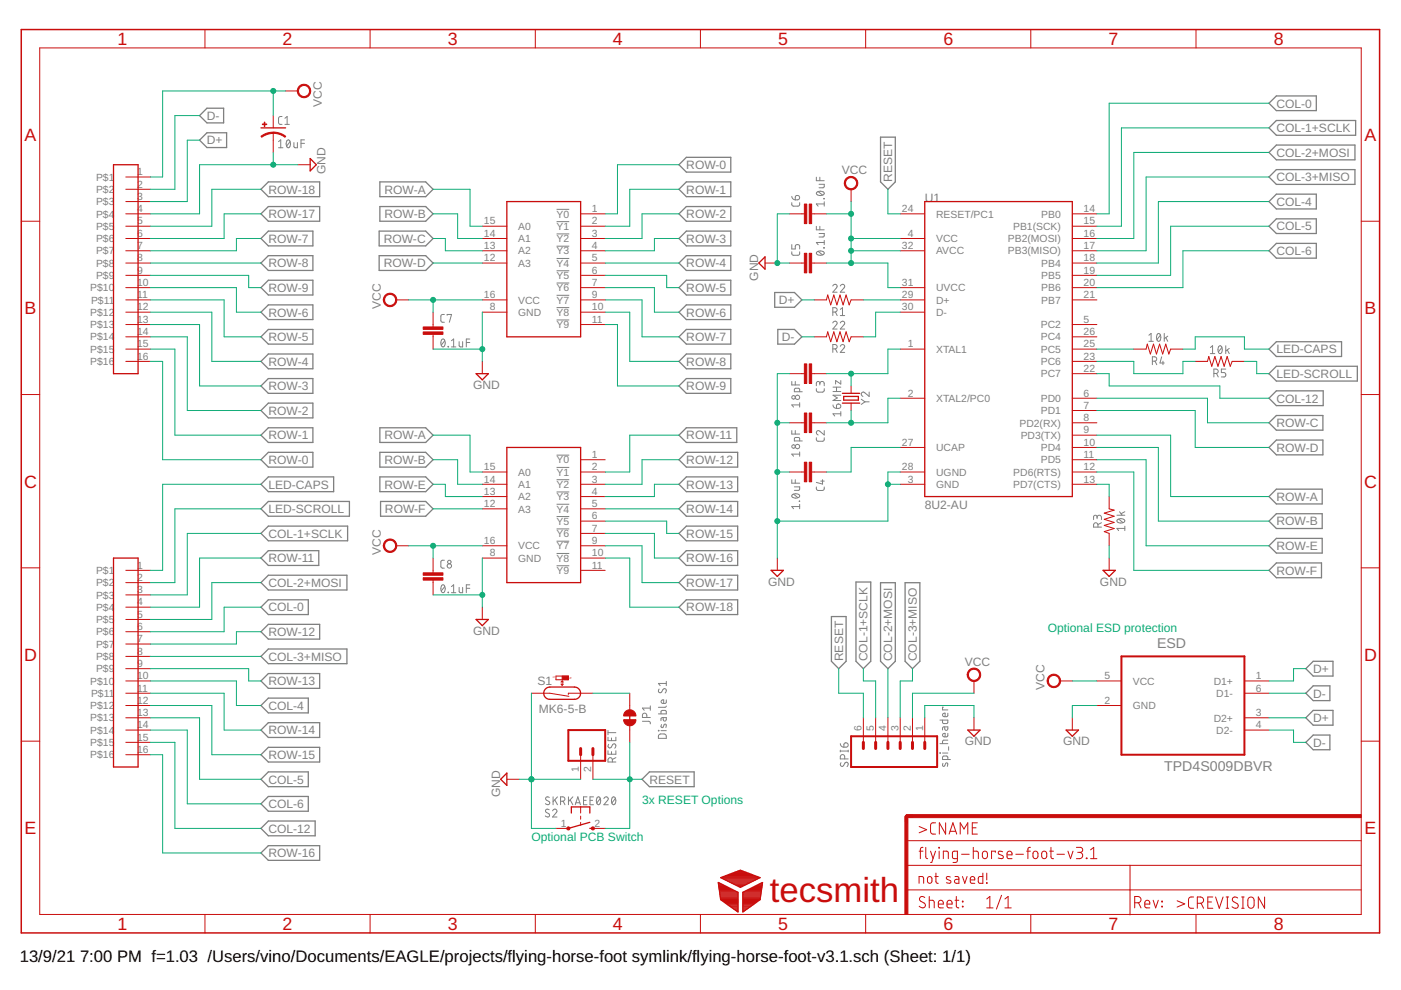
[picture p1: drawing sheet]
<svg xmlns="http://www.w3.org/2000/svg" width="297mm" height="210mm" viewBox="0 0 297 210" stroke-linecap="round" stroke-linejoin="round" font-family="sans-serif">
<g fill="none" stroke="#808080" stroke-width=".21">
<path d="M59.1 30l.4-.3v1.6M59.1 31.3h.9M59.8 24.7h-.5l-.2 .4v1l.2 .3h.5M60.4 26.4h.9M60.4 25.1l.5-.4v1.7M60.9 29.8l.2-.1a.98 .98 0 0 1 0 1.6 1.05 1.05 0 0 1-.2-1.5zM61.5 30l-.7 1M62.3 30.2v1l.3 .1h.5v-1.1M63.8 30.4h.8M64.6 29.7h-.8v1.6M173.1 37.6v.7h1.7M173.7 39.1h1.1l-.1 .5-.1 .2h-.9"/>
<path d="M173.8 37.6v.7M118 44.4h2.7M118 47h2.7M118 49.6h2.7M118 52.2h2.7M118 54.8h2.7M118 57.4h2.7M167.9 53.4v.5l.4 .2h1l.2-.2v-.5M167.9 51.9v.9h.7v-.6a.47 .47 0 0 1 .5-.3 .47 .47 0 0 1 .4 .3v.6M167.9 43v.5l.4 .2h1l.2-.2v-.5M167.9 41.6l.3 .6 .4 .2M168.7 41.6a.48 .48 0 0 1 .8 .1 .48 .48 0 0 1-.4 .7h-.5z"/>
<path d="M173.1 48v.7h1.7M173.2 53.4a1.03 1.03 0 0 1 1.6 .3 .98 .98 0 0 1-1.7 0zM173.2 40.7a1.05 1.05 0 0 1 1.6 .3 .98 .98 0 0 1-1.7 0zM173.5 53.3l.9 .7M173.5 40.6l.9 .8M173.7 49.5h1.1l-.1 .6-.1 .1h-.9M173.8 48v.7M174.7 52.5l.1 .1zM174.7 42.1l.1 .1zM174.8 42.8v.9M174.8 51v.9M174.8 51.4h-1.7l.4 .5"/>
<path d="M174.8 43.2h-1.7l.4 .5M93.7 72l.2-.1a.98 .98 0 0 1 0 1.7 1.03 1.03 0 0 1-.2-1.6zM94.2 66.7h-.5l-.2 .3v1.1l.2 .2h.5M94.3 72.2l-.7 1M94.8 66.8v-.1h.9l-.4 1.6M95 73.4l.1 .2zM95.7 72.2l.5-.3v1.7M95.7 73.6h.9M97.3 72.4l.1 1 .2 .2h.5v-1.2M98.9 72.6h.7M99.6 71.9h-.7v1.7M118 60h2.7"/>
<path d="M118 62.6h2.7M118 65.2h2.7M118 67.8h2.7M176.6 60.6a.46 .46 0 0 1 .6-.3 .46 .46 0 0 1 .2 .7l-.8 1h.9M176.6 68.5a.45 .45 0 0 1 .6-.4 .45 .45 0 0 1 .2 .7l-.8 1h.9M176.6 66.2h.4a.47 .47 0 0 0 .5-.5 .47 .47 0 0 0-.5-.5h-.4v1.7M176.6 74h.4a.47 .47 0 0 0 .5-.5 .47 .47 0 0 0-.5-.5h-.4v1.7M177.1 66.2l.4 .7M177.1 74l.4 .7M178.2 60.6a.46 .46 0 0 1 .6-.3 .46 .46 0 0 1 .2 .7l-.8 1h.9M178.2 68.5a.46 .46 0 0 1 .6-.4 .46 .46 0 0 1 .2 .7l-.8 1h.9M178.2 73.4a.45 .45 0 0 1 .6-.3 .45 .45 0 0 1 .1 .7l-.7 .9h.9"/>
<path d="M178.2 65.6l.4-.4v1.7M178.2 66.9h.9M243.6 71.1l.5-.4v1.7M243.6 72.4h.9M244.3 76.6h.5a.47 .47 0 0 0 .5-.5 .47 .47 0 0 0-.5-.5h-.5v1.7M244.9 76.6l.4 .7M245.4 70.8l.3-.1a.98 .98 0 0 1 0 1.7 1.05 1.05 0 0 1-.3-1.6zM246 71.1l-.7 .9M246.3 75.6l-.4 1.4h.9M246.6 76.6v.7M246.8 70.7v1.7M247.2 71.6l.4 .8"/>
<path d="M247.6 71.3l-.8 .5M256.6 73.7l.5-.4v1.7M256.6 75h1M257.4 79.2h.4a.47 .47 0 0 0 .5-.5 .47 .47 0 0 0-.5-.4h-.4v1.6M257.9 79.2l.4 .7M258.4 73.4l.3-.1a1.01 1.01 0 0 1 0 1.7 1.01 1.01 0 0 1-.3-1.6zM259.1 73.7l-.8 .9M259.9 78.3h-.9v.7h.5a.48 .48 0 0 1 .4 .5 .48 .48 0 0 1-.4 .4h-.5M259.9 73.3v1.7M260.2 74.2l.4 .8M260.6 73.9l-.7 .5M118 96.5h2.7"/>
<path d="M118 99.1h2.7M167.9 80.9v.7h1.6M167.9 91.3v.7h1.6M168.6 80.9v.7M168.6 91.3v.7M169.5 83.1v-.6l-.1-.2h-.7l-.2 .2-.1 .6h1.7M169.5 93.5v-.7h-.8l-.2 .1-.1 .6h1.7M169.5 85.9h-1.6l.4 .4M169.5 85.4v.9M169.5 95.8v.9M169.5 96.3h-1.6l.4 .4M173.1 82.4v.5l.4 .2h1l.2-.2 .1-.5"/>
<path d="M173.1 92.8v.5l.4 .3 1-.1 .2-.2 .1-.5M173.8 81.3a.47 .47 0 0 1 .5-.4 .47 .47 0 0 1 .5 .4v.5M173.8 81.6v-.4a.37 .37 0 0 0-.3-.3 .37 .37 0 0 0-.4 .3v.6M174.8 91.3v.9l-1-.8a.45 .45 0 0 0-.7 .2 .45 .45 0 0 0 .4 .6M176.6 85.9l.1 .4 .7 .3M176.6 83h1.7M176.6 82.1h1.7M177.4 82.1v.9M177.5 85.8a.47 .47 0 0 1 .7 .1 .47 .47 0 0 1-.4 .7h-.4zM178.3 87.7h-1.7l.4 .5M178.3 80.7v.7l-1.1-.7v.7M178.3 87.3v.9"/>
<path d="M178.3 83.8h-1.7l.9 .6-.9 .5h1.7M182.6 84.6l.8 .6M183.4 85.2l-.8 .5M183.4 85.2h.9M184.3 83.1v1l-1-.8a.46 .46 0 0 0-.7 .1 .46 .46 0 0 0 .4 .7M94.2 118.8h-.5l-.2 .3v1.1l.3 .3h.4M118 101.7h2.7M118 104.3h2.7M118 106.9h2.7M118 109.5h2.7M118 112.1h2.7M118 114.7h2.7"/>
<path d="M118 117.3h2.7M118 120h2.7M167.9 101.7v.7h1.6M168 104.9a1.03 1.03 0 0 1 1.5 .3 .98 .98 0 0 1-1.6 0zM168.3 104.8l.9 .7M168.4 103.2h1.1v.6l-.1 .1-1 .1M168.6 101.7v.7M169.5 106.2v.1zM169.5 106.9v1M169.5 107.4h-1.6l.4 .5M173.1 103.3v.5l.4 .2 1-.1 .2-.1 .1-.5M174 102h.8"/>
<path d="M174.4 101.7v.9l-1.3-.3M232.6 109.7a.47 .47 0 0 1 .5-.5 .47 .47 0 0 1 .4 .5v.5M232.6 110v-.4a.37 .37 0 0 0-.4-.4 .37 .37 0 0 0-.3 .4v.6M232.8 111.8v-.5a.47 .47 0 0 0-.5-.5 .47 .47 0 0 0-.4 .5v.5h1.6M233.5 110.8l-.7 .4M236.8 109.2h1.7M236.9 110.2a1.07 1.07 0 0 1 1.6 .2 .98 .98 0 0 1-1.7 0zM237.2 110.1l.9 .7M237.4 108.5l.5 .7M238.5 112h-1.7l.4 .5M238.5 111.6v.9M238.5 108.5l-.8 .4"/>
<path d="M93.7 124.1l.2-.1a.98 .98 0 0 1 0 1.7 1.03 1.03 0 0 1-.2-1.6zM94.3 124.4l-.7 .9M95 125.6l.1 .1zM95.7 125.7h.9M95.7 124.4l.5-.4v1.7M97.3 124.5l.1 1 .2 .2h.5v-1.2M98.9 124.7h.7M99.6 124h-.7v1.7M128.9 154.9v.9M128.9 156.3v.7h1.7v-.7M128.9 159.2v.7h1.7v-.7M128.9 155.3h1.7"/>
<path d="M129.1 157.8a.42 .42 0 0 0-.2 .6 .42 .42 0 0 0 .6 .1l.4-.6a.39 .39 0 0 1 .5-.1 .39 .39 0 0 1 .2 .5l-.3 .3M129.6 156.5v.5M129.6 159.4v.5M136.2 152.9l1.4 .1 .3 .1v.4M137.1 152.1v-.4a.47 .47 0 0 0-.4-.5 .47 .47 0 0 0-.5 .5v.4h1.7M137.9 149.7v.9M137.9 150.1h-1.7l.4 .5M139.6 151.4h1.7l-.1-.6-.2-.2h-.7l-.1 .2-.1 .6M139.6 154.9l.1 .1zM139.7 155.8l.4-.2 .9 .1 .2 .2 .1 .6h-1.7zM139.7 146.1l-.1 .6 .4 .2 .3-.2 .3-.5a.39 .39 0 0 1 .5-.1 .39 .39 0 0 1 .1 .5l-.2 .3M140.1 154.9h1.2"/>
<path d="M140.3 153.6l-.2 .4 .3 .3 .5-.7 .2-.1 .2 .3-.1 .5M140.6 152.1l.1 .7h.4l.2-.7-1 .1-.1 .1-.1 .5M141.3 149.7l-.3 .3h-1.4M141.3 148.4l-.1 .7h-.7a.39 .39 0 0 1-.3-.4 .39 .39 0 0 1 .5-.3v.7M141.3 144.5v.9M141.3 144.9h-1.7l.4 .5M178.2 157.7l.3 .6 .4 .1M178.2 159v.4M178.2 159.2h1.6M179 157.6a.47 .47 0 0 1 .8 .2 .47 .47 0 0 1-.4 .6h-.5zM179.8 159v.4M199.3 152.7h1.7l-.1 .5-.2 .2h-.7l-.1-.2-.1-.5"/>
<path d="M199.3 159.6l.1 .1zM199.3 157.7h1.7M199.8 159.7h1.2M200 149.9h-.2v.6h1.2M200.3 154.1l.1 .7h.4l.2-.7h-1l-.2 .7M201 156.9l-1 .1-.2 .7M201 155.5l-.1 .6-.7 .1a.39 .39 0 0 1-.4-.4 .39 .39 0 0 1 .6-.3v.7M201 151.2l-.1 .7-.7 .1a.39 .39 0 0 1-.4-.5 .39 .39 0 0 1 .6-.3v.8M201.1 158.3v.8M116.4 171.7l-.5-.1-.2 .3v.3l.7 .3a.38 .38 0 0 1 .1 .6 .38 .38 0 0 1-.5 .1l-.4-.2M116.5 169.1a.42 .42 0 0 0-.7-.1 .42 .42 0 0 0 .1 .7l.5 .2a.42 .42 0 0 1 0 .6 .42 .42 0 0 1-.6 0l-.2-.1M117.2 171.9a.46 .46 0 0 1 .6-.3 .46 .46 0 0 1 .1 .7l-.7 .9h.9"/>
<path d="M117.3 169v1.6M117.6 169.6l.6 1M118.2 169l-.9 1M118.9 169.9h.4a.47 .47 0 0 0 .5-.5 .47 .47 0 0 0-.5-.4h-.4v1.6M119.4 169.9l.4 .7M120.5 169v1.6M120.9 169.6l.6 1M121.5 169l-1 1M122 170.6l.5-1.6 .6 1.6M122.1 170.2h.8M123.7 169.7h.6M124.5 169h-.8v1.6h.8"/>
<path d="M125.1 169.7h.5M125.8 169h-.7v1.6h.7M126.6 169.1l.3-.1a.98 .98 0 0 1 0 1.6 1.07 1.07 0 0 1-.3-1.5zM127.3 169.3l-.8 .9M128 169.3a.46 .46 0 0 1 .7-.3 .46 .46 0 0 1 .1 .7l-.8 .9h1M129.8 161.6v-.5a.47 .47 0 0 0-.4-.5 .47 .47 0 0 0-.5 .5v.5h1.7M129.9 169.1l.2-.1a.98 .98 0 0 1 0 1.6 1.03 1.03 0 0 1-.2-1.5zM130.5 169.3l-.8 .9M130.6 160.6l-.8 .4M178.3 161.7a.41 .41 0 0 0-.1 .6 .41 .41 0 0 0 .7 0l.2-.5a.42 .42 0 0 1 .7-.1 .42 .42 0 0 1-.1 .7l-.1 .1M179.1 160.9v-.5a.47 .47 0 0 0-.5-.4 .47 .47 0 0 0-.4 .4v.5h1.6M199.9 161.8l-.1 .5 .3 .2 .5-.7h.2l.2 .2-.1 .5"/>
<path d="M201 161l-.1-.5-.1-.2h-.7l-.2 .1-.1 .6h1.7"/>
<circle cx="168.2" cy="84.3" r=".37"/>
<circle cx="168.2" cy="94.7" r=".37"/>
<circle cx="169.1" cy="94.7" r=".46"/>
<circle cx="169.1" cy="84.2" r=".47"/>
<circle cx="95.3" cy="119.1" r=".37"/>
<circle cx="95.3" cy="120" r=".46"/>
</g>
<g fill="none" stroke="#808080" stroke-width=".28">
<path d="M42.3 24.5l1.6-1.6h3.5v3.2h-3.5zM42.3 29.7l1.6-1.5h4.1v3.1h-4.1zM56.9 38.6h10.9v3.1h-10.9l-1.6-1.6zM80.5 38.6h9.8l1.5 1.5-1.5 1.6h-9.8zM145.5 38.6h9.4v3.1h-9.4l-1.5-1.6zM145.5 33.4h9.4v3.1h-9.4l-1.5-1.6zM186.7 29.1h3.1v9.5l-1.5 1.5-1.6-1.5zM269 21.9l1.6-1.6h8.5v3.2h-8.5zM269 32.3l1.6-1.5h16.7v3.1h-16.7zM269 37.5l1.6-1.5h16.7v3.1h-16.7zM269 27.1l1.6-1.6h16.8v3.2h-16.8zM55.3 45.3l1.6-1.5h10.9v3.1h-10.9z"/>
<path d="M56.9 54.2h9.4v3.1h-9.4l-1.6-1.5zM56.9 49h9.4v3.1h-9.4l-1.6-1.5zM80.4 54.2h9.9l1.5 1.6-1.5 1.5h-9.9zM80.4 49h9.9l1.5 1.6-1.5 1.5h-9.9zM80.5 43.8h9.8l1.5 1.5-1.5 1.6h-9.8zM144 45.3l1.5-1.5h9.4v3.1h-9.4zM145.5 54.2h9.4v3.1h-9.4l-1.5-1.5zM145.5 49h9.4v3.1h-9.4l-1.5-1.5zM145.5 59.4h9.4v3.1h-9.4l-1.5-1.5zM269 42.7l1.6-1.5h8.5v3.1h-8.5zM269 48l1.6-1.6h8.5v3.1h-8.5zM269 53.2l1.6-1.6h8.5v3.1h-8.5z"/>
<path d="M55.3 76.6l1.6-1.5h9.4v3.1h-9.4zM55.3 61l1.6-1.6h9.4v3.1h-9.4zM55.3 66.2l1.6-1.6h9.4v3.2h-9.4zM56.9 69.8h9.4v3.2h-9.4l-1.6-1.6zM144 66.2l1.5-1.6h9.4v3.2h-9.4zM145.5 69.8h9.4v3.2h-9.4l-1.5-1.6zM145.5 75.1h9.4v3.1h-9.4l-1.5-1.6zM164.3 62h4.1l1.6 1.6-1.6 1.6h-4.1zM164.9 69.8h3.5l1.6 1.6-1.6 1.6h-3.5zM269 74l1.6-1.5h13.8v3.1h-13.8zM269 79.2l1.6-1.5h17.2v3.1h-17.2zM55.3 81.8l1.6-1.5h9.4v3.1h-9.4z"/>
<path d="M55.3 87l1.6-1.5h9.4v3.1h-9.4zM56.9 95.9h9.4v3.1h-9.4l-1.6-1.5zM56.9 90.7h9.4v3.1h-9.4l-1.6-1.5zM80.5 90.7h9.8l1.5 1.6-1.5 1.5h-9.8zM80.5 95.9h9.8l1.5 1.6-1.5 1.5h-9.8zM144 81.8l1.5-1.5h9.4v3.1h-9.4zM145.5 95.9h10.9v3.1h-10.9l-1.5-1.5zM145.5 90.7h10.7v3.1h-10.7l-1.5-1.5zM269 94.9l1.6-1.6h9.9v3.1h-9.9zM269 89.6l1.6-1.5h9.9v3.1h-9.9zM269 84.4l1.6-1.5h9.9v3.1h-9.9zM55.3 113.1l1.6-1.6h16.8v3.2h-16.8z"/>
<path d="M55.3 118.3l1.6-1.5h10.7v3.1h-10.7zM56.9 101.1h13.8v3.1h-13.8l-1.6-1.5zM56.9 106.3h17.2v3.2h-17.2l-1.6-1.6zM80.5 101.1h9.8l1.5 1.6-1.5 1.5h-9.8zM80.7 106.3h9.6l1.5 1.6-1.5 1.6h-9.6zM144 113.1l1.5-1.6h10.9v3.2h-10.9zM145.5 101.1h10.9v3.1h-10.9l-1.5-1.5zM145.5 106.3h10.9v3.2h-10.9l-1.5-1.6zM145.5 116.8h10.9v3.1h-10.9l-1.5-1.6zM269 110.5l1.6-1.6h9.7v3.2h-9.7zM269 105.3l1.6-1.6h9.7v3.1h-9.7zM269 115.7l1.6-1.5h9.7v3.1h-9.7z"/>
<path d="M55.3 133.9l1.6-1.5h10.9v3.1h-10.9zM55.3 139.2l1.6-1.6h16.7v3.1h-16.7zM55.3 123.5l1.6-1.5h16.7v3.1h-16.7zM56.9 127.2h8.5v3.1h-8.5l-1.6-1.6zM145.5 122h10.9v3.1h-10.9l-1.5-1.6zM145.5 127.2h10.9v3.1h-10.9l-1.5-1.6zM176.3 130.7h3.1v9.5l-1.6 1.6-1.5-1.6zM181.5 123.4h3.1v16.8l-1.6 1.6-1.5-1.6zM186.7 123.5h3.1v16.7l-1.5 1.6-1.6-1.6zM191.9 123.5h3.1v16.7l-1.5 1.6-1.6-1.6zM269 120.9l1.6-1.5h9.6v3.1h-9.6zM55.3 149.6l1.6-1.6h8.5v3.2h-8.5z"/>
<path d="M56.9 142.8h10.9v3.1h-10.9l-1.6-1.5zM56.9 153.2h10.9v3.2h-10.9l-1.6-1.6zM276.9 147l1.5-1.6h3.6v3.1h-3.6zM276.9 157.4l1.5-1.5h3.6v3.1h-3.6zM276.9 141.8l1.5-1.6h4.2v3.1h-4.2zM276.9 152.2l1.5-1.6h4.2v3.2h-4.2zM55.3 160l1.6-1.5h10.9v3.1h-10.9zM55.3 175.6l1.6-1.5h9.9v3.1h-9.9zM56.9 163.7h8.5v3.1h-8.5l-1.6-1.6zM56.9 168.9h8.5v3.1h-8.5l-1.6-1.6zM137.7 163.7h9.5v3.1h-9.5l-1.6-1.6zM55.3 180.8l1.6-1.5h10.9v3.1h-10.9z"/>
</g>
<g fill="#c90d0c" stroke="#c90d0c" stroke-width=".21">
<path d="M191.9 173.1h.6v20.8h-.6z"/>
<path d="M192.2 172.7h96.4v.7h-96.4z"/>
<path d="M170.5 77.2h.5v4.1h-.5z"/>
<path d="M171.6 77.2h.5v4.1h-.5z"/>
<path d="M170.5 87.6h.5v4.1h-.5z"/>
<path d="M171.6 87.6h.5v4.1h-.5z"/>
<path d="M89.7 122.5h4.2v.5h-4.2z"/>
<path d="M89.7 121.5h4.2v.5h-4.2z"/>
<path d="M89.7 70.4h4.2v.5h-4.2z"/>
<path d="M89.7 69.3h4.2v.5h-4.2z"/>
<path d="M171.6 53.7h.5v4.1h-.5z"/>
<path d="M170.5 53.7h.5v4.1h-.5z"/>
<path d="M170.5 98h.5v4.2h-.5z"/>
<path d="M171.6 98h.5v4.2h-.5z"/>
<path d="M171.6 43.3h.5v4.1h-.5z"/>
<path d="M170.5 43.3h.5v4.1h-.5z"/>
<path d="M119.2 143.3h1.3v.8h-1.3z"/>
<path d="M55.6 26.3h1v.1h-1z"/>
<path d="M56 25.9h.2v.9h-.2z"/>
</g>
<g fill="none" stroke="#c90d0c" stroke-width=".21">
<path d="M8.4 10.2h280.2v183.7h-280.2zM43.5 6.3v3.9M60.6 19.3h2.6M78.5 6.3v3.9M113.5 6.3v3.9M148.5 6.3v3.9M183.5 6.3v3.9M218.5 6.3v3.9M253.6 6.3v3.9M26.7 37.5h5.2M57.9 24.5v2.6M57.9 28.2v4.1"/>
<path d="M63.2 34.9h2.6M4.5 46.9h3.9M26.7 53.2h5.2M26.7 45.3h5.2M26.7 48h5.2M26.7 50.6h5.2M26.7 55.8h5.2M26.7 58.4h5.2M26.7 40.1h5.2M26.7 42.7h5.2M102.3 53.2h5.2M102.3 48h5.2"/>
<path d="M102.3 50.6h5.2M102.3 55.8h5.2M123.1 53.2h5.2M123.1 45.3h5.2M123.1 48h5.2M123.1 50.6h5.2M123.1 55.8h5.2M123.1 58.4h5.2M162.2 55.8h2.6M167.4 45.3h3.1M167.4 55.8h3.1M172.1 45.3h3.1"/>
<path d="M172.1 55.8h3.1M180.4 40.1v2.6M190.9 53.2h5.2M190.9 45.3h5.2M190.9 50.6h5.2M227.4 53.2h5.2M227.4 45.3h5.2M227.4 48h5.2M227.4 50.6h5.2M227.4 55.8h5.2M227.4 58.4h5.2M288.6 46.9h3.9"/>
<path d="M26.7 63.6h5.2M26.7 66.2h5.2M26.7 61h5.2M26.7 68.8h5.2M26.7 71.4h5.2M26.7 74h5.2M26.7 76.6h5.2M84 63.6h2.6M91.8 66.2v3.1M91.8 70.9v3.1M102.3 63.6h5.2M102.3 66.2h5.2"/>
<path d="M102.3 76.6v2.6M123.1 63.6h5.2M123.1 66.2h5.2M123.1 61h5.2M123.1 68.8h5.2M167.4 79.2h3.1M172.1 79.2h3.1M172.6 63.6h2.6l.3-1.1 .6 2.1 .7-2.1 .6 2.1 .7-2.1 .7 2.1 .6-2.1 .6 2.1 .4-1h2.6M172.6 71.4h2.6l.3-1 .6 2.1 .7-2.1 .6 2.1 .7-2.1 .7 2.1 .6-2.1 .6 2.1 .4-1.1h2.6M190.9 63.6h5.2M190.9 66.2h5.2M190.9 61h5.2"/>
<path d="M190.9 74h5.2M227.4 63.6h5.2M227.4 61h5.2M227.4 68.8h5.2M227.4 71.4h5.2M227.4 74h5.2M227.4 76.6h5.2M227.4 79.2h5.2M240.4 74h2.6l.2-1 .7 2.1 .7-2.1 .6 2.1 .7-2.1 .6 2.1 .7-2.1 .6 2.1 .4-1.1h2.6M253.4 76.6h2.6l.3-1 .6 2.1 .7-2.1 .6 2.1 .7-2.1 .6 2.1 .7-2.1 .6 2.1 .4-1.1h2.6M4.5 83.7h3.9M123.1 97.5h5.2"/>
<path d="M167.4 89.6h3.1M172.1 89.6h3.1M180.4 81.8v1.6M180.4 85.5v1.5M190.9 84.4h5.2M190.9 94.9h5.2M227.4 84.4h5.2M227.4 87h5.2M227.4 89.6h5.2M227.4 92.3h5.2M227.4 94.9h5.2M227.4 97.5h5.2"/>
<path d="M288.6 83.7h3.9M84 115.7h2.6M91.8 118.3v3.1M102.3 102.7h5.2M102.3 100.1h5.2M102.3 105.3h5.2M102.3 107.9h5.2M102.3 115.7h5.2M102.3 118.3h5.2M123.1 102.7h5.2M123.1 100.1h5.2M123.1 105.3h5.2"/>
<path d="M123.1 107.9h5.2M123.1 110.5h5.2M123.1 113.1h5.2M123.1 115.7h5.2M123.1 118.3h5.2M164.8 118.3v2.6M167.4 100.1h3.1M172.1 100.1h3.1M190.9 102.7h5.2M190.9 100.1h5.2M227.4 102.7h5.2M227.4 100.1h5.2"/>
<path d="M235.2 105.3v2.6l1 .3-2.1 .6 2.1 .7-2.1 .6 2.1 .7-2.1 .6 2.1 .7-2.1 .6 1.1 .4v2.6M235.2 118.3v2.6M4.5 120.4h3.9M26.7 120.9h5.2M26.7 123.5h5.2M26.7 126.1h5.2M26.7 128.7h5.2M26.7 131.3h5.2M26.7 133.9h5.2M26.7 136.5h5.2M26.7 139.2h5.2M91.8 123v3.1"/>
<path d="M102.3 128.7v2.6M123.1 120.9h5.2M288.6 120.4h3.9M4.5 157.1h3.9M26.7 141.8h5.2M26.7 144.4h5.2M26.7 147h5.2M26.7 149.6h5.2M26.7 152.2h5.2M26.7 154.8h5.2M26.7 157.4h5.2M112.7 147h3.9l4 .6"/>
<path d="M117.9 143.3h2.6v.8h-2.6zM118.9 145l.3 .3M119.2 144.4v.9M119.2 144.4l.2 .2M119.2 144.4l-.3 .2M119.4 145l-.2 .3M125.7 147h-5.2v.2M133.5 147v3.5M133.5 153.9v3.5M183 152.2v5.2M185.7 152.2v5.2M188.3 152.2v5.2"/>
<path d="M190.9 152.2v5.2M193.5 152.2v5.2M196.1 152.2v5.2M206.5 144.4v2.6M206.5 152.2v2.6M224.7 144.4h2.7M227.4 152.2v2.6M232.6 144.4h5.2M232.6 149.6h5.2M263.8 144.4h5.2M263.8 147h5.2M263.8 152.2h5.2"/>
<path d="M263.8 154.8h5.2M288.6 157.1h3.9M26.7 160h5.2M107.5 165.2h2.6M117.9 175.6h2.6M123.1 160v5.2M123.1 171.1v1.3M123.1 173v.7M123.1 174.3v.7M125.7 160v5.2M125.7 175.6h2.6M192.2 178.2h96.4"/>
<path d="M194.9 175.2l1.6 .7-1.6 .7M195.7 179.7l-.4 .1-.2 .3v2M196.3 179.7v2.1l.4 .3M198.4 174.5h-.6a.51 .51 0 0 0-.5 .5v1.5l.4 .3h.7M199.1 179.7l.1 .1zM200.5 174.5v2.3l-1.3-2.3v2.3M201.2 176.8l.8-2.3 .8 2.3M201.4 176.3h1.2M203.6 176.8v-2.3l.8 1.3 .8-1.3v2.3M206.1 175.5h.8M206.4 179.7v2.4M207.2 174.5h-1.1v2.3h1.1"/>
<path d="M218.5 179.7l-.5 .2-.1 2.2M222.8 179.7v2.1l.6 .3M228.2 179.7h.8a.53 .53 0 0 1 .6 .5 .53 .53 0 0 1-.6 .5h-.5M43.5 193.9v3.9M78.5 193.9v3.9M113.5 193.9v3.9M148.5 193.9v3.9M183.5 193.9v3.9M192.2 188.7h96.4M192.2 183.5h96.4M194.9 187.3v-1.5l.8 .1 .1 1.4M194.9 180.5h.8"/>
<path d="M196.1 190.3a.59 .59 0 0 0-.9-.1 .59 .59 0 0 0 0 .9l.7 .4a.6 .6 0 0 1 .1 .9 .6 .6 0 0 1-.9-.1l-.2-.1M196.7 186l.5-.2a.86 .86 0 0 1 .2 1.4l-.4 .1-.3-.3zM197 190.9h.8l.2 .2 .1 1.4M197 190.1v2.4M197.3 180.5l.5 1.6M198.2 185.8h.7M198.4 180.5l-.9 2.4h-.2M198.4 185.1l.1 1.9 .4 .3M198.9 191.7h1.1a.56 .56 0 0 0-.4-.8 .56 .56 0 0 0-.7 .5l.2 1 .9 .1M199.1 180.5v1.6M200 182.1v-1.6l1 .1 .1 1.5M200.8 191.7h1.1a.57 .57 0 0 0-.4-.8 .57 .57 0 0 0-.7 .5l.1 1 1 .1"/>
<path d="M201.5 185.9h-.7l-.2 .3 .9 .6 .1 .4-.3 .1-.6-.1M202.5 185.8l.6 .1 .2 .2v1.2h-.5a.42 .42 0 0 1-.4-.4 .42 .42 0 0 1 .4-.5h.5M202.5 190.9h.8M202.8 190.1v2.1l.5 .3M203 182.1l-1-.2v-1.3l1-.1v2.1l-.2 .2-.7 .1M203.9 181.1h1.6M204 191.1l.2 .1zM204 192.2l.2 .1zM204.1 185.8l.5 1.5 .4-1.5M205.7 186.6h1a.5 .5 0 0 0-.4-.7 .5 .5 0 0 0-.6 .4l.1 .9 .9 .1M206.4 180.5l.9 .1 .1 1.5M208.4 185.1v2.2h-.8l-.2-.4 .1-.8 .1-.2 .8-.1"/>
<path d="M208.4 180.7l.5-.2a.93 .93 0 0 1 .2 1.5h-.5a1.07 1.07 0 0 1-.2-1.3zM209.2 187.2l.1 .1zM209.2 192.5h1.3M209.2 185.1v1.5M209.2 190.6l.7-.5v2.4M211 180.7v-.2h-.8v1.6M212.3 189.8l-1 2.9M212.6 180.6l-.8-.1-.2 .4 1 .6 .1 .4-.3 .2-.8-.2M213.1 192.5h1.3M213.1 190.6l.6-.5v2.4M213.5 181.3h1.1a.55 .55 0 0 0-.4-.8 .55 .55 0 0 0-.7 .5l.1 .9 1 .2M215.4 181.1h1.6"/>
<path d="M217.7 180.5h.8M218.5 193.9v3.9M219.1 180.7l.5-.2a.93 .93 0 0 1 .2 1.5l-.4 .1-.3-.2zM221 180.7l.5-.2a.93 .93 0 0 1 .2 1.5h-.6a1.07 1.07 0 0 1-.1-1.3zM222.5 180.5h.9M224.1 181.1h1.6M226.4 180.5l.6 1.6 .5-1.6M228.9 180.7a.67 .67 0 0 1 .7 .7 .67 .67 0 0 1-.7 .7h-.7M230.3 181.9l.2 .2zM231.2 182.1h1.4M231.2 180.2l.7-.5v2.4M239.6 183.5v10.5"/>
<path d="M240.6 191.4h.7a.67 .67 0 0 0 .6-.7 .67 .67 0 0 0-.6-.6h-.7v2.4M241.4 191.4l.5 1.1M242.7 191.7h1.1a.56 .56 0 0 0-.4-.8 .56 .56 0 0 0-.7 .5l.1 1 1 .1M244.5 190.9l.5 1.6 .6-1.6M246.3 192.2l.2 .1zM246.3 191.1l.2 .1zM249.6 191l1.6 .6-1.6 .7M253.1 190.2h-.8l-.3 .5 .1 1.7 .3 .2h.7M253.6 193.9v3.9M253.9 191.5h.6a.67 .67 0 0 0 .7-.7 .67 .67 0 0 0-.7-.6h-.6v2.4M254.7 191.5l.5 1.1M256.1 191.2h.8"/>
<path d="M257.1 190.2h-1v2.4h1M257.7 190.2l.8 2.4 .8-2.4M260 192.6h.5M260 190.2h.5M260.2 190.2v2.4M262.4 190.4a.59 .59 0 0 0-.9-.1 .59 .59 0 0 0 0 .9l.8 .4a.6 .6 0 0 1 .1 .9 .6 .6 0 0 1-.9-.1l-.3-.1M263.2 192.6h.6M263.2 190.2h.6M263.5 190.2v2.4M264.7 190.5a.67 .67 0 0 1 .7-.3 .67 .67 0 0 1 .5 .7v1a.67 .67 0 0 1-.7 .7 .67 .67 0 0 1-.6-.7zM268.1 190.2v2.4l-1.3-2.4v2.4"/>
</g>
<path d="M123.1 158.7v1.3M125.7 158.7v1.3M183 157.4v1.3M185.7 157.4v1.3M188.3 157.4v1.3M190.9 157.4v1.3M193.5 157.4v1.3M196.1 157.4v1.3M193.5 173h-1.3v1.3" fill="none" stroke="#c90d0c" stroke-width=".63"/>
<path d="M4.5 6.3h288v191.5h-288z" fill="none" stroke="#c90d0c" stroke-width=".32"/>
<g fill="none" stroke="#c90d0c" stroke-width=".28">
<path d="M24.1 34.9h5.2v44.3h-5.2zM55.3 27.1h5.3M65.8 33.6l1.3 1.3-1.3 1.3zM107.5 42.7h15.6v28.7h-15.6zM162.2 54.5v2.6l-1.3-1.3zM196.1 42.7h31.3v62.6h-31.3zM100.9 79.2h2.6l-1.2 1.3zM107.5 94.9h15.6v28.6h-15.6zM178.6 85.5h3.7M178.6 83.4h3.7M178.9 84.1h3.1v.7h-3.1zM24.1 118.3h5.2v44.3h-5.2z"/>
<path d="M100.9 131.3h2.6l-1.2 1.4zM163.5 120.9h2.6l-1.3 1.3zM233.9 120.9h2.6l-1.3 1.3zM115.7 146l.9-.3h5.2a1.3 1.3 0 0 1 1.3 1.3 1.3 1.3 0 0 1-1.3 1.3h-5.2a1.29 1.29 0 0 1-1.2-.9 1.29 1.29 0 0 1 .3-1.4zM133.5 151.4v1.8M205.2 154.8h2.6l-1.3 1.3zM226 154.8h2.7l-1.3 1.3zM107.5 163.9v2.6l-1.3-1.3zM121.1 172.4v-1.3h4v1.3M125.1 175.6h.6M125.1 174.3l-4.6 1.3M152.3 187.1l4.2 2.1v4.2l-3.7-2.6z"/>
<path d="M152.3 187.2h.3M152.3 187.5h.7M152.4 187.7h1.1M152.4 187.9h1.5M152.4 188.2h2M152.5 188.4h2.4M152.5 188.6h2.8M152.5 188.8h3.3M152.6 189.1h3.6M152.6 189.3h3.9M152.6 189.5h3.9M152.7 189.8h3.8"/>
<path d="M152.7 190h3.8M152.7 190.2h3.8M152.8 190.5h3.7M152.8 186.1l4.2-1.6 4.1 1.6-4.1 2.1zM152.8 190.7h3.7M152.9 186.1h8.2M153 190.9h3.5M153.3 185.9h7.3M153.4 186.3h7.2M153.4 191.1h3.1M153.7 191.4h2.8M153.8 186.6h6.4"/>
<path d="M153.9 185.7h6.1M154 191.6h2.5M154.3 186.8h5.4M154.3 191.8h2.2M154.5 185.4h4.9M154.6 192.1h1.9M154.7 187h4.5M154.9 192.3h1.6M155.2 185.2h3.6M155.2 187.2h3.6M155.3 192.5h1.2M155.6 192.7h.9"/>
<path d="M155.6 187.5h2.7M155.8 185h2.4M155.9 193h.6M156.1 187.7h1.8M156.2 193.2h.3M156.4 184.7h1.2M156.5 187.9h.9M157.5 189.2l4.2-2.1-.6 3.7-3.6 2.6zM157.5 193.2h.2M157.5 193h.6M157.5 192.7h.9M157.5 192.5h1.2"/>
<path d="M157.5 192.3h1.5M157.5 192.1h1.8M157.5 191.8h2.2M157.5 191.6h2.5M157.5 191.4h2.8M157.5 191.1h3.1M157.5 190.9h3.4M157.5 190.7h3.7M157.5 190.5h3.7M157.5 190.2h3.7M157.5 190h3.8M157.5 189.8h3.8"/>
<path d="M157.5 189.5h3.8M157.5 189.3h3.9M157.7 189.1h3.7M158.2 188.8h3.2M158.6 188.6h2.9M159.1 188.4h2.4M159.6 188.2h1.9M160 187.9h1.5M160.5 187.7h1.1M160.9 187.5h.7M161.4 187.2h.2"/>
</g>
<path d="M237.8 139.2h26v20.8h-26zM120.5 154.8h7.8v6.5h-7.8zM180.4 156.1h18.3v6.5h-18.3z" fill="none" stroke="#c90d0c" stroke-width=".42"/>
<g fill="#c90d0c" stroke="#c90d0c" stroke-width=".21">
<path d="M57.9 28l1.4 .2 1.3 .7-.2 .2-.9-.5-1.6-.3z" fill-rule="evenodd"/>
<path d="M55.3 28.9l1.3-.7 1.3-.2v.3l-1 .1-1.4 .7z" fill-rule="evenodd"/>
<path d="M179.4 37.8a1.44 1.44 0 0 1 2.3 .3 1.44 1.44 0 0 1-.8 2.1 1.44 1.44 0 0 1-1.9-1.4h.3a1.18 1.18 0 0 1 1.6-1.1 1.18 1.18 0 0 1 .3 2 1.18 1.18 0 0 1-1.9-.6v-.3h-.3z" fill-rule="evenodd"/>
<path d="M81.7 62.6a1.43 1.43 0 0 1 2.2 .3 1.43 1.43 0 0 1-.8 2.1 1.43 1.43 0 0 1-1.8-1.4h.2a1.17 1.17 0 0 1 1.7-1.1 1.17 1.17 0 0 1 .3 2 1.17 1.17 0 0 1-1.9-.6l-.1-.3h-.2z" fill-rule="evenodd"/>
<path d="M81.7 114.7a1.43 1.43 0 0 1 2.2 .3 1.43 1.43 0 0 1-.8 2.1 1.43 1.43 0 0 1-1.8-1.4h.2a1.17 1.17 0 0 1 1.7-1.1 1.17 1.17 0 0 1 .3 2 1.17 1.17 0 0 1-1.9-.6l-.1-.3h-.2z" fill-rule="evenodd"/>
<path d="M205.5 142.1a1.43 1.43 0 0 1 2.2 .3 1.43 1.43 0 0 1-.8 2.1 1.43 1.43 0 0 1-1.8-1.4h.2a1.17 1.17 0 0 1 1.8-1 1.17 1.17 0 0 1 .1 2 1.17 1.17 0 0 1-1.8-.7l-.1-.3h-.2z" fill-rule="evenodd"/>
<path d="M63.4 18.3a1.43 1.43 0 0 1 2.3 .2 1.43 1.43 0 0 1-.8 2.2 1.43 1.43 0 0 1-1.9-1.4h.3a1.17 1.17 0 0 1 1.6-1.1 1.17 1.17 0 0 1 .3 2 1.17 1.17 0 0 1-1.9-.6v-.3h-.3z" fill-rule="evenodd"/>
<path d="M133.5 152.6h1.3a1.3 1.3 0 0 1-1.3 1.3z" fill-rule="evenodd"/>
<path d="M132.2 152.6h1.3v1.3a1.27 1.27 0 0 1-1.3-1.3z" fill-rule="evenodd"/>
<path d="M132.7 150.8a1.32 1.32 0 0 1 1.4-.2 1.32 1.32 0 0 1 .7 1.2h-2.6l.1-.5z" fill-rule="evenodd"/>
<path d="M222.4 143.4a1.43 1.43 0 0 1 2.3 .2 1.43 1.43 0 0 1-.8 2.1 1.43 1.43 0 0 1-1.9-1.3h.3a1.17 1.17 0 0 1 1.6-1.1 1.17 1.17 0 0 1 .3 1.9 1.17 1.17 0 0 1-1.9-.5v-.3h-.3z" fill-rule="evenodd"/>
<path d="M120.2 175.4h.5v.5h-.5z" fill-rule="evenodd"/>
<path d="M125.5 175.4h.4v.5h-.4z" fill-rule="evenodd"/>
</g>
<g fill="none" stroke="#0dab76" stroke-width=".21">
<path d="M57.9 19.3v5.2M60.6 19.3h-26.1v18.2h-2.6M42.3 24.5h-5.2v15.6h-5.2M42.3 29.7h-2.6v13h-7.8M57.9 32.3v2.6M63.2 34.9h-20.9v10.4h-10.4M144 34.9h-13.1v10.4h-2.6M269 21.9h-33.8v23.4h-2.6M269 32.3h-28.6v18.3h-7.8M269 37.5h-26v15.7h-10.4M269 27.1h-31.2v20.9h-5.2M31.9 55.8h23.4"/>
<path d="M31.9 58.4h20.8v2.6h2.6M55.3 40.1h-10.4v7.9h-13M55.3 45.3h-7.8v5.3h-15.6M55.3 50.6h-5.2v2.6h-18.2M91.8 40.1h7.9v7.9h2.6M91.8 45.3h5.2v5.3h5.3M91.8 55.8h10.5M91.8 50.6h2.6v2.6h7.9M128.3 55.8h15.7M128.3 58.4h13.1v2.6h2.6M144 40.1h-10.5v7.9h-5.2M144 45.3h-7.9v5.3h-7.8"/>
<path d="M144 50.6h-5.3v2.6h-10.4M167.4 45.3h-2.6v10.5h2.6M175.2 45.3h5.2M175.2 55.8h13.1v5.2h2.6M180.4 50.6h10.5M180.4 53.2h10.5M180.4 42.7v13.1M188.3 40.1v5.2h2.6M269 42.7h-23.4v13.1h-13M269 53.2h-18.2v7.8h-18.2M269 48h-20.8v10.4h-15.6M31.9 74h5.2v18.3h18.2"/>
<path d="M31.9 71.4h7.8v15.6h15.6M31.9 63.6h15.6v7.8h7.8M31.9 68.8h10.4v13h13M31.9 76.6h2.6v20.9h20.8M31.9 66.2h13v10.4h10.4M31.9 61h18.2v5.2h5.2M86.6 63.6h15.7M91.8 74h10.5M91.8 63.6v2.6M102.3 66.2v10.4M128.3 63.6h7.8v7.8h7.9M128.3 66.2h5.2v10.4h10.5"/>
<path d="M128.3 61h10.4v5.2h5.3M128.3 68.8h2.6v13h13.1M167.4 79.2h-2.6v39.1M170 71.4h2.6M170 63.6h2.6M180.4 79.2v2.6M183 63.6h7.9M190.9 66.2h-5.2v5.2h-2.7M190.9 74h-2.6v5.2h-13.1M232.6 74h7.8M232.6 79.2h2.6v2.6h23.4v2.6h10.4M232.6 76.6h7.8v2.6h10.4v-2.6h2.6"/>
<path d="M250.8 74h2.6v-2.6h10.4v2.6h5.2M263.8 76.6h2.6v2.6h2.6M91.8 92.3h7.9v7.8h2.6M91.8 97.5h5.2v5.2h5.3M144 92.3h-10.5v7.8h-5.2M144 97.5h-7.9v5.2h-7.8M164.8 89.6h2.6M180.4 87v2.6M190.9 84.4h-2.6v5.2h-13.1M190.9 94.9h-10.5v5.2h-5.2M232.6 84.4h23.4v5.2h13M232.6 94.9h13v15.6h23.4"/>
<path d="M232.6 97.5h10.4v18.2h26M232.6 87h20.8v7.9h15.6M232.6 92.3h15.6v13h20.8M55.3 107.9h-18.2v15.6h-5.2M55.3 113.1h-15.6v13h-7.8M55.3 118.3h-13v10.4h-10.4M55.3 102.7h-20.8v18.2h-2.6M86.6 115.7h15.7M91.8 102.7h2.6v2.6h7.9M91.8 107.9h10.5M91.8 115.7v2.6M102.3 118.3v10.4"/>
<path d="M128.3 110.5h13.1v2.6h2.6M128.3 115.7h7.8v7.8h7.9M128.3 107.9h15.7M128.3 118.3h5.2v10.4h10.5M128.3 113.1h10.4v5.2h5.3M144 102.7h-5.3v2.6h-10.4M164.8 100.1h2.6M188.3 102.7h2.6M190.9 100.1h-2.6v10.4h-23.5M232.6 100.1h7.8v20.8h28.6M232.6 102.7h2.6v2.6M235.2 115.7v2.6"/>
<path d="M31.9 139.2h23.4M55.3 123.5h-10.4v7.8h-13M55.3 133.9h-5.2v2.6h-18.2M55.3 128.7h-7.8v5.2h-15.6M91.8 126.1h10.5M31.9 157.4h5.2v18.2h18.2M31.9 147h15.6v7.8h7.8M31.9 154.8h7.8v15.6h15.6M31.9 144.4h18.2v5.2h5.2M31.9 141.8h20.8v2.6h2.6M31.9 152.2h10.4v13h13M31.9 149.6h13v10.4h10.4"/>
<path d="M112.7 147v28.6h5.2M125.7 147h7.8M133.5 157.4v18.2h-5.2M177.8 141.8v5.2h5.2v5.2M183 141.8v2.6h2.7v7.8M188.3 141.8v10.4M193.5 141.8v2.6h-2.6v7.8M196.1 152.2v-2.6h10.4v2.6M206.5 147h-13v5.2M227.4 144.4h5.2M232.6 149.6h-5.2v2.6M269 147h7.9"/>
<path d="M269 154.8h5.3v2.6h2.6M269 152.2h7.9M276.9 141.8h-2.6v2.6h-5.3M31.9 160h2.6v20.8h20.8M110.1 165.2h13M125.7 165.2h10.4"/>
</g>
<g fill="#0dab76" stroke="#0dab76" stroke-width=".21">
<circle cx="57.9" cy="34.9" r=".53"/>
<circle cx="102.3" cy="126.1" r=".53"/>
<circle cx="102.3" cy="74" r=".53"/>
<circle cx="164.8" cy="89.6" r=".53"/>
<circle cx="164.8" cy="100.1" r=".53"/>
<circle cx="164.8" cy="110.5" r=".53"/>
<circle cx="188.3" cy="102.7" r=".53"/>
<circle cx="164.8" cy="55.8" r=".53"/>
<circle cx="112.7" cy="165.2" r=".53"/>
<circle cx="57.9" cy="19.3" r=".53"/>
<circle cx="180.4" cy="55.8" r=".53"/>
<circle cx="180.4" cy="53.2" r=".53"/>
<circle cx="180.4" cy="50.6" r=".53"/>
<circle cx="180.4" cy="45.3" r=".53"/>
<circle cx="91.8" cy="63.6" r=".53"/>
<circle cx="91.8" cy="115.7" r=".53"/>
<circle cx="180.4" cy="89.6" r=".53"/>
<circle cx="180.4" cy="79.2" r=".53"/>
<circle cx="133.5" cy="165.2" r=".53"/>
</g>
<text font-size="7.4" fill="#c90d0c" x="163.2" y="191.3">tecsmith</text>
<g font-size="3.8" fill="#c90d0c">
<text x="24.9" y="9.5">1</text>
<text x="59.9" y="9.5">2</text>
<text x="94.9" y="9.5">3</text>
<text x="130" y="9.5">4</text>
<text x="165" y="9.5">5</text>
<text x="200" y="9.5">6</text>
<text x="235" y="9.5">7</text>
<text x="270" y="9.5">8</text>
<text x="5.2" y="29.9">A</text>
<text x="289.3" y="29.9">A</text>
<text x="5.2" y="66.6">B</text>
<text x="289.3" y="66.6">B</text>
<text x="5.1" y="103.4">C</text>
<text x="289.2" y="103.4">C</text>
<text x="5.1" y="140.1">D</text>
<text x="289.2" y="140.1">D</text>
<text x="5.2" y="176.8">E</text>
<text x="289.3" y="176.8">E</text>
<text x="24.9" y="197.2">1</text>
<text x="59.9" y="197.2">2</text>
<text x="94.9" y="197.2">3</text>
<text x="130" y="197.2">4</text>
<text x="165" y="197.2">5</text>
<text x="200" y="197.2">6</text>
<text x="235" y="197.2">7</text>
<text x="270" y="197.2">8</text>
</g>
<g font-size="3.5">
<text x="4.2" y="203.9">13/9/21</text>
<text x="17" y="203.9">7:00 PM f=1.03 /Users/vino/Documents/EAGLE/projects/flying-horse-foot symlink/flying-horse-foot-v3.1.sch (Sheet: 1/1)</text>
</g>
<g font-size="3" fill="#808080">
<text x="245.3" y="137.4">ESD</text>
<text x="246.8" y="163.4">TPD4S009DBVR</text>
</g>
<g font-size="2.6" fill="#808080">
<text x="68.2" y="22.7" transform="rotate(-90 68.2 22.7)">VCC</text>
<text x="270.6" y="22.8">COL-0</text>
<text x="43.9" y="25.4">D-</text>
<text x="270.6" y="28">COL-1+SCLK</text>
<text x="43.9" y="30.6">D+</text>
<text x="145.5" y="35.8">ROW-0</text>
<text x="270.6" y="33.2">COL-2+MOSI</text>
<text x="56.9" y="41">ROW-18</text>
<text x="69" y="36.9" transform="rotate(-90 69 36.9)">GND</text>
<text x="81.5" y="41">ROW-A</text>
<text x="145.5" y="41">ROW-1</text>
<text x="178.5" y="36.9">VCC</text>
<text x="189.2" y="38.6" transform="rotate(-90 189.2 38.6)">RESET</text>
<text x="270.6" y="38.4">COL-3+MISO</text>
<text x="56.9" y="46.3">ROW-17</text>
<text x="81.5" y="46.3">ROW-B</text>
<text x="145.5" y="46.3">ROW-2</text>
<text x="196.1" y="42.7">U1</text>
<text x="270.6" y="43.7">COL-4</text>
<text x="56.9" y="51.5">ROW-7</text>
<text x="81.3" y="51.5">ROW-C</text>
<text x="145.5" y="51.5">ROW-3</text>
<text x="270.6" y="48.9">COL-5</text>
<text x="56.9" y="56.7">ROW-8</text>
<text x="81.3" y="56.7">ROW-D</text>
<text x="145.5" y="56.7">ROW-4</text>
<text x="160.8" y="59.5" transform="rotate(-90 160.8 59.5)">GND</text>
<text x="270.6" y="54.1">COL-6</text>
<text x="56.9" y="61.9">ROW-9</text>
<text x="80.7" y="65.5" transform="rotate(-90 80.7 65.5)">VCC</text>
<text x="145.5" y="61.9">ROW-5</text>
<text x="165.1" y="64.5">D+</text>
<text x="56.9" y="67.1">ROW-6</text>
<text x="145.5" y="67.1">ROW-6</text>
<text x="56.9" y="77.5">ROW-4</text>
<text x="56.9" y="72.3">ROW-5</text>
<text x="145.5" y="72.3">ROW-7</text>
<text x="145.5" y="77.5">ROW-8</text>
<text x="165.7" y="72.3">D-</text>
<text x="270.6" y="74.9">LED-CAPS</text>
<text x="56.9" y="82.7">ROW-3</text>
<text x="100.3" y="82.5">GND</text>
<text x="145.5" y="82.7">ROW-9</text>
<text x="270.6" y="80.1">LED-SCROLL</text>
<text x="56.9" y="88">ROW-2</text>
<text x="270.6" y="85.3">COL-12</text>
<text x="56.9" y="93.2">ROW-1</text>
<text x="81.5" y="93.2">ROW-A</text>
<text x="145.5" y="93.2">ROW-11</text>
<text x="270.6" y="95.8">ROW-D</text>
<text x="270.6" y="90.6">ROW-C</text>
<text x="56.9" y="98.4">ROW-0</text>
<text x="81.5" y="98.4">ROW-B</text>
<text x="145.5" y="98.4">ROW-12</text>
<text x="56.9" y="103.6">LED-CAPS</text>
<text x="81.5" y="103.6">ROW-E</text>
<text x="145.5" y="103.6">ROW-13</text>
<text x="196.1" y="107.9">8U2-AU</text>
<text x="270.6" y="106.2">ROW-A</text>
<text x="56.9" y="108.8">LED-SCROLL</text>
<text x="81.6" y="108.8">ROW-F</text>
<text x="145.5" y="108.8">ROW-14</text>
<text x="270.6" y="111.4">ROW-B</text>
<text x="56.9" y="114">COL-1+SCLK</text>
<text x="56.9" y="119.2">ROW-11</text>
<text x="80.7" y="117.7" transform="rotate(-90 80.7 117.7)">VCC</text>
<text x="145.5" y="114">ROW-15</text>
<text x="145.5" y="119.2">ROW-16</text>
<text x="270.6" y="116.6">ROW-E</text>
<text x="56.9" y="124.4">COL-2+MOSI</text>
<text x="145.5" y="124.4">ROW-17</text>
<text x="162.8" y="124.2">GND</text>
<text x="233.2" y="124.2">GND</text>
<text x="270.6" y="121.8">ROW-F</text>
<text x="56.9" y="129.7">COL-0</text>
<text x="145.5" y="129.7">ROW-18</text>
<text x="56.9" y="134.9">ROW-12</text>
<text x="100.3" y="134.6">GND</text>
<text x="56.9" y="140.1">COL-3+MISO</text>
<text x="178.7" y="140.2" transform="rotate(-90 178.7 140.2)">RESET</text>
<text x="184" y="140.2" transform="rotate(-90 184 140.2)">COL-1+SCLK</text>
<text x="189.2" y="140.2" transform="rotate(-90 189.2 140.2)">COL-2+MOSI</text>
<text x="194.4" y="140.2" transform="rotate(-90 194.4 140.2)">COL-3+MISO</text>
<text x="204.5" y="141.1">VCC</text>
<text x="278.4" y="142.7">D+</text>
<text x="56.9" y="145.3">ROW-13</text>
<text x="114" y="145.2">S1</text>
<text x="221.5" y="146.3" transform="rotate(-90 221.5 146.3)">VCC</text>
<text x="278.4" y="147.9">D-</text>
<text x="56.9" y="150.5">COL-4</text>
<text x="56.9" y="155.7">ROW-14</text>
<text x="114.2" y="151.1">MK6-5-B</text>
<text x="278.4" y="153.1">D+</text>
<text x="56.9" y="160.9">ROW-15</text>
<text x="204.5" y="158.1">GND</text>
<text x="225.4" y="158.1">GND</text>
<text x="278.4" y="158.3">D-</text>
<text x="56.9" y="166.1">COL-5</text>
<text x="137.7" y="166.1">RESET</text>
<text x="56.9" y="171.3">COL-6</text>
<text x="106" y="169" transform="rotate(-90 106 169)">GND</text>
<text x="56.9" y="176.6">COL-12</text>
<text x="56.9" y="181.8">ROW-16</text>
</g>
<g font-size="2.6" fill="#0dab76">
<text x="222.1" y="134">Optional ESD protection</text>
<text x="136.1" y="170.4">3x RESET Options</text>
<text x="112.7" y="178.3">Optional PCB Switch</text>
</g>
<g font-size="2.2" fill="#808080">
<text x="20.4" y="38.3">P$1</text>
<text x="20.4" y="40.9">P$2</text>
<text x="29.1" y="37.2">1</text>
<text x="29.1" y="39.8">2</text>
<text x="20.4" y="43.5">P$3</text>
<text x="20.4" y="46.1">P$4</text>
<text x="29.1" y="42.4">3</text>
<text x="29.1" y="45">4</text>
<text x="29.1" y="47.6">5</text>
<text x="102.6" y="47.6">15</text>
<text x="118" y="46.1">Y0</text>
<text x="125.5" y="45">1</text>
<text x="125.5" y="47.6">2</text>
<text x="191.2" y="45">24</text>
<text x="198.5" y="46.1">RESET/PC1</text>
<text x="220.8" y="46.1">PB0</text>
<text x="229.7" y="45">14</text>
<text x="229.7" y="47.6">15</text>
<text x="20.4" y="48.7">P$5</text>
<text x="20.4" y="51.3">P$6</text>
<text x="20.4" y="53.9">P$7</text>
<text x="29.1" y="50.2">6</text>
<text x="29.1" y="52.8">7</text>
<text x="102.6" y="50.2">14</text>
<text x="102.6" y="52.8">13</text>
<text x="109.9" y="48.7">A0</text>
<text x="109.9" y="51.3">A1</text>
<text x="109.9" y="53.9">A2</text>
<text x="118" y="48.7">Y1</text>
<text x="118" y="51.3">Y2</text>
<text x="118" y="54">Y3</text>
<text x="125.5" y="50.2">3</text>
<text x="125.5" y="52.8">4</text>
<text x="191.2" y="52.8">32</text>
<text x="192.4" y="50.2">4</text>
<text x="198.5" y="53.9">AVCC</text>
<text x="198.5" y="51.3">VCC</text>
<text x="213.7" y="51.3">PB2(MOSI)</text>
<text x="213.7" y="54">PB3(MISO)</text>
<text x="214.8" y="48.7">PB1(SCK)</text>
<text x="229.7" y="50.2">16</text>
<text x="229.7" y="52.8">17</text>
<text x="20.4" y="56.6">P$8</text>
<text x="20.4" y="59.2">P$9</text>
<text x="29.1" y="55.4">8</text>
<text x="29.1" y="58">9</text>
<text x="102.6" y="55.4">12</text>
<text x="109.9" y="56.6">A3</text>
<text x="118" y="56.6">Y4</text>
<text x="118" y="59.2">Y5</text>
<text x="125.5" y="55.4">5</text>
<text x="125.5" y="58">6</text>
<text x="220.8" y="56.6">PB4</text>
<text x="220.8" y="59.2">PB5</text>
<text x="229.7" y="55.4">18</text>
<text x="229.7" y="58">19</text>
<text x="19.1" y="61.8">P$10</text>
<text x="19.3" y="64.4">P$11</text>
<text x="29.1" y="60.6">10</text>
<text x="29.1" y="63.2">11</text>
<text x="29.1" y="65.8">12</text>
<text x="102.6" y="63.2">16</text>
<text x="103.8" y="65.8">8</text>
<text x="109.9" y="64.4">VCC</text>
<text x="118" y="61.8">Y6</text>
<text x="118" y="64.4">Y7</text>
<text x="125.5" y="60.6">7</text>
<text x="125.5" y="63.2">9</text>
<text x="125.5" y="65.8">10</text>
<text x="191.2" y="63.2">29</text>
<text x="191.2" y="65.8">30</text>
<text x="191.2" y="60.6">31</text>
<text x="198.5" y="64.4">D+</text>
<text x="198.5" y="61.8">UVCC</text>
<text x="220.8" y="61.8">PB6</text>
<text x="220.8" y="64.4">PB7</text>
<text x="229.7" y="60.6">20</text>
<text x="229.7" y="63.2">21</text>
<text x="19.1" y="67">P$12</text>
<text x="19.1" y="69.6">P$13</text>
<text x="29.1" y="68.4">13</text>
<text x="29.1" y="71">14</text>
<text x="109.9" y="67">GND</text>
<text x="118" y="67">Y8</text>
<text x="118" y="69.6">Y9</text>
<text x="125.5" y="68.4">11</text>
<text x="198.5" y="67">D-</text>
<text x="220.7" y="69.6">PC2</text>
<text x="229.7" y="68.4">5</text>
<text x="229.7" y="71">26</text>
<text x="19.1" y="72.2">P$14</text>
<text x="19.1" y="74.8">P$15</text>
<text x="19.1" y="77.4">P$16</text>
<text x="29.1" y="73.6">15</text>
<text x="29.1" y="76.3">16</text>
<text x="192.4" y="73.6">1</text>
<text x="198.5" y="74.8">XTAL1</text>
<text x="220.7" y="72.2">PC4</text>
<text x="220.7" y="74.8">PC5</text>
<text x="220.7" y="77.4">PC6</text>
<text x="229.7" y="73.6">25</text>
<text x="229.7" y="76.3">23</text>
<text x="220.7" y="80">PC7</text>
<text x="229.7" y="78.9">22</text>
<text x="192.4" y="84.1">2</text>
<text x="198.5" y="85.2">XTAL2/PC0</text>
<text x="220.7" y="85.2">PD0</text>
<text x="220.7" y="87.8">PD1</text>
<text x="229.7" y="84.1">6</text>
<text x="229.7" y="86.7">7</text>
<text x="229.7" y="89.3">8</text>
<text x="191.2" y="94.5">27</text>
<text x="198.5" y="95.6">UCAP</text>
<text x="216.1" y="90.4">PD2(RX)</text>
<text x="216.4" y="93">PD3(TX)</text>
<text x="220.7" y="95.6">PD4</text>
<text x="229.7" y="91.9">9</text>
<text x="229.7" y="94.5">10</text>
<text x="102.6" y="99.7">15</text>
<text x="109.9" y="100.9">A0</text>
<text x="118" y="98.3">Y0</text>
<text x="118" y="100.9">Y1</text>
<text x="125.5" y="97.1">1</text>
<text x="125.5" y="99.7">2</text>
<text x="191.2" y="99.7">28</text>
<text x="198.5" y="100.9">UGND</text>
<text x="214.8" y="100.9">PD6(RTS)</text>
<text x="220.7" y="98.3">PD5</text>
<text x="229.7" y="97.1">11</text>
<text x="229.7" y="99.7">12</text>
<text x="102.6" y="102.3">14</text>
<text x="102.6" y="104.9">13</text>
<text x="102.6" y="107.5">12</text>
<text x="109.9" y="103.5">A1</text>
<text x="109.9" y="106.1">A2</text>
<text x="118" y="103.5">Y2</text>
<text x="118" y="106.1">Y3</text>
<text x="125.5" y="102.3">3</text>
<text x="125.5" y="104.9">4</text>
<text x="125.5" y="107.5">5</text>
<text x="192.4" y="102.3">3</text>
<text x="198.5" y="103.5">GND</text>
<text x="214.8" y="103.5">PD7(CTS)</text>
<text x="229.7" y="102.3">13</text>
<text x="109.9" y="108.7">A3</text>
<text x="118" y="108.7">Y4</text>
<text x="118" y="111.3">Y5</text>
<text x="118" y="113.9">Y6</text>
<text x="125.5" y="110.1">6</text>
<text x="125.5" y="112.7">7</text>
<text x="102.6" y="115.3">16</text>
<text x="103.8" y="118">8</text>
<text x="109.9" y="116.5">VCC</text>
<text x="109.9" y="119.1">GND</text>
<text x="118" y="116.5">Y7</text>
<text x="118" y="119.1">Y8</text>
<text x="125.5" y="115.3">9</text>
<text x="125.5" y="118">10</text>
<text x="20.4" y="121.7">P$1</text>
<text x="20.4" y="124.3">P$2</text>
<text x="29.1" y="120.6">1</text>
<text x="29.1" y="123.2">2</text>
<text x="29.1" y="125.8">3</text>
<text x="118" y="121.7">Y9</text>
<text x="125.5" y="120.6">11</text>
<text x="20.4" y="126.9">P$3</text>
<text x="20.4" y="129.5">P$4</text>
<text x="29.1" y="128.4">4</text>
<text x="29.1" y="131">5</text>
<text x="20.4" y="132.1">P$5</text>
<text x="20.4" y="134.7">P$6</text>
<text x="20.4" y="137.3">P$7</text>
<text x="29.1" y="133.6">6</text>
<text x="29.1" y="136.2">7</text>
<text x="20.4" y="139.9">P$8</text>
<text x="20.4" y="142.5">P$9</text>
<text x="29.1" y="138.8">8</text>
<text x="29.1" y="141.4">9</text>
<text x="19.1" y="145.2">P$10</text>
<text x="19.3" y="147.8">P$11</text>
<text x="29.1" y="144">10</text>
<text x="29.1" y="146.6">11</text>
<text x="29.1" y="149.2">12</text>
<text x="234.1" y="144">5</text>
<text x="234.1" y="149.2">2</text>
<text x="240.2" y="145.2">VCC</text>
<text x="257.3" y="145.2">D1+</text>
<text x="257.9" y="147.8">D1-</text>
<text x="266.2" y="144">1</text>
<text x="266.2" y="146.6">6</text>
<text x="19.1" y="150.4">P$12</text>
<text x="19.1" y="153">P$13</text>
<text x="19.1" y="155.6">P$14</text>
<text x="29.1" y="151.8">13</text>
<text x="29.1" y="154.4">14</text>
<text x="182.7" y="155" transform="rotate(-90 182.7 155)">6</text>
<text x="185.3" y="155" transform="rotate(-90 185.3 155)">5</text>
<text x="187.9" y="155" transform="rotate(-90 187.9 155)">4</text>
<text x="190.5" y="155" transform="rotate(-90 190.5 155)">3</text>
<text x="193.1" y="155" transform="rotate(-90 193.1 155)">2</text>
<text x="195.7" y="155" transform="rotate(-90 195.7 155)">1</text>
<text x="240.2" y="150.4">GND</text>
<text x="257.3" y="153">D2+</text>
<text x="257.9" y="155.6">D2-</text>
<text x="266.2" y="151.8">3</text>
<text x="266.2" y="154.4">4</text>
<text x="19.1" y="158.2">P$15</text>
<text x="19.1" y="160.8">P$16</text>
<text x="29.1" y="157">15</text>
<text x="29.1" y="159.6">16</text>
<text x="122.7" y="163.6" transform="rotate(-90 122.7 163.6)">1</text>
<text x="125.3" y="163.6" transform="rotate(-90 125.3 163.6)">2</text>
<text x="118.9" y="175.3">1</text>
<text x="126.1" y="175.3">2</text>
</g>
<g font-size=".6" fill="#c90d0c">
<text x="117.7" y="143.8" transform="rotate(-90 117.7 143.8)">S</text>
<text x="121.2" y="143.9" transform="rotate(-90 121.2 143.9)">N</text>
</g>
</svg>
